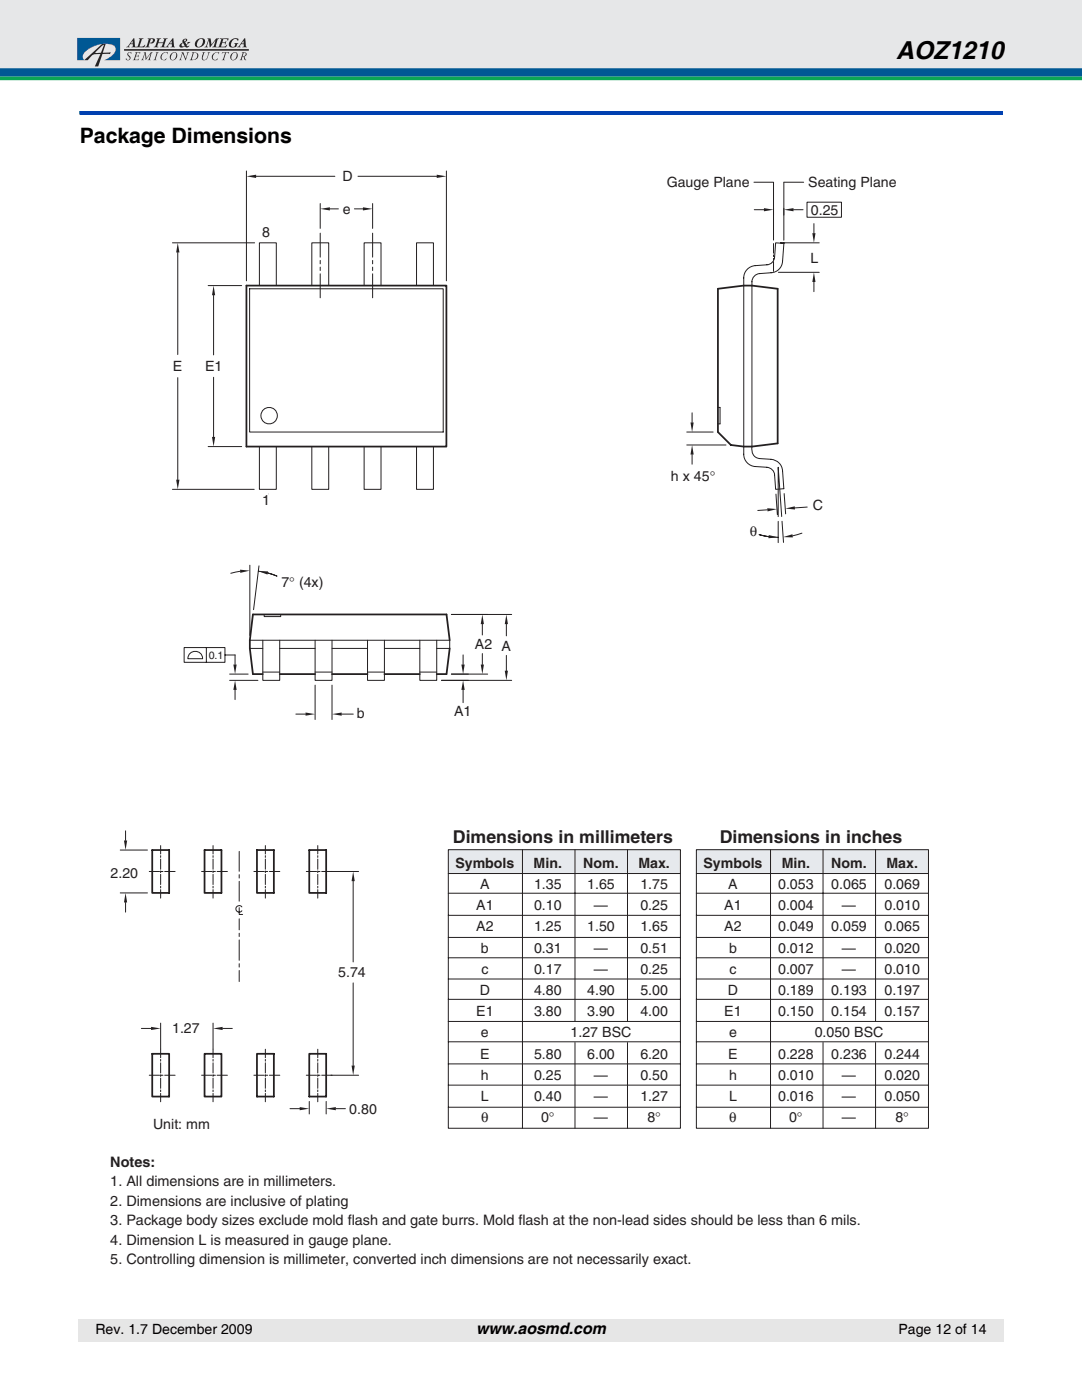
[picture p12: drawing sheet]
<svg xmlns="http://www.w3.org/2000/svg" width="216mm" height="279mm" viewBox="0 0 216 279" stroke-linecap="round" stroke-linejoin="round" font-family="sans-serif">
<path d="M0 14.4h215.9" fill="none" stroke="#005894" stroke-width="1.8" stroke-linecap="butt"/>
<path d="M-.1 -.1h216v13.7h-216z" fill="#e6e7e8"/>
<g fill="#252425">
<path d="M27.7 7.6h.9a1.05 1.05 0 0 0-.5 1l-.3 .7h.7l.5-.4-.2 .5h-1.7l.3-.1a2.09 2.09 0 0 0 .4-1.5z"/>
<path d="M29.5 7.6l1.3 .1a.63 .63 0 0 1-.1 .8 .63 .63 0 0 1-.8 .1l.6-.3-.1-.5h-.3l-.5 1.5h.3v.1l-.9 .1 .1-.2a1.91 1.91 0 0 0 .6-1.5l-.3-.1z"/>
<path d="M31.3 7.7h.9l-.4 .1-.1 .7 .9-.1 .2-.6-.2-.1h.9l-.4 .2-.4 1.4 .2 .1h-.9l.3-.1 .2-.7h-.1h-.8l-.2 .7 .2 .1h-.9l.3-.1 .3-1 .1-.5z"/>
<path d="M41.4 7.7h.6l.2 1.2 .9-1.2h.7l-.4 .2-.4 1.4 .2 .2-.9-.1 .4-.2 .3-1.2-1.1 1.5h-.1l-.1-1.5-.4 1.2 .2 .3h-.7l.4-.4 .3-1 .1-.3z"/>
<path d="M43.9 7.7h1.7l-.1 .4-.2-.3h-.7l-.3 .7h.5l.4-.3-.2 .7-.2-.3h-.5l-.1 .7a1.17 1.17 0 0 0 1.1-.4l-.2 .6h-1.7a1.63 1.63 0 0 0 .7-1.5l.1-.2h-.3z"/>
<path d="M45.9 8.1a1.31 1.31 0 0 1 1.7-.3l-.2 .3a.46 .46 0 0 0-.7-.3 .96 .96 0 0 0-.5 1.5l.2 .1a.49 .49 0 0 0 .6-.6l-.2-.2h.8l-.2 .1a.91 .91 0 0 1-.8 .9 .91 .91 0 0 1-.9-.7z"/>
<path d="M25.6 10.5h.7l-.2 .3-.1-.3-.4 .2v.2l.4 .4 .1 .3-.4 .4h-.3l-.3-.1 .1-.3a.35 .35 0 0 0 .3 .3 .35 .35 0 0 0 .4-.3l-.1-.2a.54 .54 0 0 1-.2-.9z"/>
<path d="M27 10.4h1l-.1 .4-.1-.3h-.5l-.1 .6 .5-.1-.1 .4-.1-.2h-.4l-.1 .4-.1 .2 .2 .1h.4l.2-.2-.1 .3h-1.1l.3-.2 .3-1.2z"/>
<path d="M28.7 10.4h.4l.1 1.2 .9-1.2h.4l-.2 .2-.3 1-.1 .3 .2 .1h-.6a1.41 1.41 0 0 0 .5-1.3l-.9 1.3-.2-1.3-.4 1.2 .2 .1h-.5l.2-.3 .4-1z"/>
<path d="M31.1 10.4l.6 .1-.2 .1-.4 1.1-.1 .2 .2 .1h-.6l.3-.2 .3-1.2z"/>
<path d="M32.3 10.8l.7-.4 .5 .1-.1 .3v-.2a.78 .78 0 0 0-1 .3 .78 .78 0 0 0 .2 1.1l.6-.3-.1 .3h-.6l-.3-.2-.2-.3z"/>
<path d="M36.2 10.4h.4l.5 1.3 .3-1.1-.2-.1h.5a1.11 1.11 0 0 0-.5 1.1l-.2 .4-.6-1.4-.3 1.3 .2 .1h-.6l.3-.2 .3-1v-.3z"/>
<path d="M40.4 10.4l.6 .1-.3 .1-.2 .7 .1 .6a.94 .94 0 0 0 .9-1.1l.1-.3-.2-.1h.5l-.3 .6a1.04 1.04 0 0 1-1.1 1 1.68 1.68 0 0 1 0-1.5z"/>
<path d="M42.4 10.9a1.12 1.12 0 0 1 1.4-.4l-.2 .3v-.2a.79 .79 0 0 0-1 .3 .79 .79 0 0 0 .3 1.1l.6-.4a.63 .63 0 0 1-.9 .4 .63 .63 0 0 1-.3-.8z"/>
<path d="M44.4 10.4h1.3l-.1 .4-.1-.3h-.4l-.4 1.4 .2 .1h-.6l.2-.2 .4-1.2-.4-.1-.2 .2z"/>
<path d="M26.7 7.6h.1l.1 1.4 .2 .5-.9-.1 .3-.2v-.4h-.5l-.3 .5h.2v.1l-.7 .1 .3-.3zM26.4 8.1l-.3 .6h.4z"/>
<path d="M34.4 7.6h.2l.1 1.6 .2 .3-.9-.1 .3-.1v-.5h-.5l-.3 .5 .2 .1-.7 .1 .3-.3zM34.2 8.1l-.3 .6h.4z"/>
<path d="M36.5 7.9a.45 .45 0 0 1 .5-.2 .45 .45 0 0 1 .4 .3l-.5 .4 .3 .5 .3-.3-.1-.2h.6l-.8 .6 .3 .2 .3-.1a.51 .51 0 0 1-.7 .4l-.2-.2-.5 .2h-.4l-.2-.2v-.3l.2-.3 .5-.2-.1-.3zM36.3 8.8v.4h.5l-.3-.6zM36.8 7.9a.18 .18 0 0 0 0 .3 .18 .18 0 0 0 .3-.1l-.1-.2z"/>
<path d="M39.1 8.1a1.11 1.11 0 0 1 1.8 0 1.29 1.29 0 0 1-1.8 1.2l-.2-.3v-.5zM39.8 7.9l-.5 .8a.43 .43 0 0 0 .1 .5 .43 .43 0 0 0 .5 .1l.5-.6a.59 .59 0 0 0-.3-1z"/>
<path d="M48.8 7.6h.1l.2 1.6 .1 .3-.9-.1 .3-.1v-.5h-.5l-.3 .5 .2 .1-.7 .1 .4-.3zM48.6 8.1l-.4 .6h.4z"/>
<path d="M34.1 10.8a.74 .74 0 0 1 1.2-.2 .91 .91 0 0 1-.2 1.1 .91 .91 0 0 1-1 .2l-.2-.4zM34.5 10.6l-.3 .5a.56 .56 0 0 0 .3 .9 1.02 1.02 0 0 0 .6-1.4l-.2-.1z"/>
<path d="M38.3 10.5a.86 .86 0 0 1 .9 .1 .86 .86 0 0 1 .3 .8 1.47 1.47 0 0 1-1.6 .6l.2-.1 .3-1.2zM38.7 10.5l-.4 1.3a.75 .75 0 0 0 .9-.2 .75 .75 0 0 0-.1-1z"/>
<path d="M46.1 10.8a.74 .74 0 0 1 1.2-.2 .92 .92 0 0 1-.1 1.1 .92 .92 0 0 1-1.1 .2l-.1-.4zM46.5 10.6a.91 .91 0 0 0-.1 1.4 .86 .86 0 0 0 .8-.6 .86 .86 0 0 0-.3-.9z"/>
<path d="M48.3 10.5l.5-.1 .3 .2 .1 .2-.1 .3-.3 .2 .3 .7-.3-.1-.3-.6-.3 .5 .2 .2h-.6l.2-.2 .4-1.2zM48.6 10.5l-.2 .6a.38 .38 0 0 0 .5-.1 .38 .38 0 0 0 0-.5z"/>
<path d="M19.3 10.2l1.5-1.3-.7 1.6h-1.1zM16.8 12h.7a2.09 2.09 0 0 1 1.8-1.2h.7l-1.1 2.5h.7l.8-2.5h1.5l.2-.4-1.6 .1 .6-1.8h-.6z"/>
</g>
<path d="M24.8 10h24.8" fill="none" stroke="#252425" stroke-width=".32"/>
<path d="M15.4 7.6h8.6v4.4h-3.2a3.5 3.5 0 0 0 2.3-2.1l-.1-.4a2.36 2.36 0 0 0-2.5-.7l-1.1 .2a5 5 0 0 0-2.8 1.9l-.1 .6 .3 .5h-1.4z" fill="#1e508f"/>
<path d="M0 15.6h215.9" fill="none" stroke="#0aa555" stroke-width=".71" stroke-linecap="butt"/>
<path d="M15.6 263.2h184.6v4.5h-184.6z" fill="#e6e6e6"/>
<g fill="#0040b0">
<path d="M15.9 22.2v.7z"/>
<path d="M15.9 22.2h184.1v.7h-184.1z"/>
</g>
<path d="M22 29.9h163.4v223.1h-163.4z" fill="#fff"/>
<g fill="none" stroke="#231f20" stroke-width=".2">
<path d="M41.5 57h6.7M42.6 58.9v11.9M51.8 57v-8.5h3.3v8.5M62.2 57v-8.5h3.4v8.5M72.7 57v-8.5h3.3v8.5M83.1 57v-8.5h3.4v8.5M42.6 75.3v11.9M41.5 89.1h6.7M51.8 89.1v8.6h3.3v-8.6M62.2 89.1v8.6h3.4v-8.6M72.7 89.1v8.6h3.3v-8.6M83.1 89.1v8.6h3.4v-8.6"/>
<path d="M49.9 127.8h39.8v1.6h-2.6M49.9 129.4h2.5M52.4 127.8v8h3.4v-8M55.8 129.4h7.1M62.9 127.8v8h3.3v-8M66.2 129.4h7.1M73.3 127.8v8h3.4v-8M76.7 129.4h7.1M83.8 127.8v8h3.3v-8"/>
</g>
<path d="M49.2 57h39.9v32.1h-39.9zM55.8 134.5h7.1M66.2 134.5h7.1M76.7 134.5h7.1M89.7 127.8l-.6-5.2h-38.6l-.6 5.2v1.6l.6 5.1h1.9M89.7 129.4l-.6 5.1h-2" fill="none" stroke="#231f20" stroke-width=".35"/>
<g fill="#231f20">
<path d="M42.6 57l.3 1.9h-.6z"/>
<path d="M42.3 87.2h.6l-.3 1.9z"/>
</g>
<path d="M34.4 48.5h16.4M35.5 50.4v20.4M35.5 75.4v20.3M34.4 97.7h16.3" fill="none" stroke="#231f20" stroke-width=".2"/>
<g fill="#231f20">
<path d="M35.5 48.5l.3 1.9h-.6z"/>
<path d="M35.2 95.7h.6l-.3 2z"/>
</g>
<path d="M49.2 34.1v21.9M51.1 35.2h15.7M71.4 35.2h15.7M89.1 34.1v21.9" fill="none" stroke="#231f20" stroke-width=".2"/>
<g fill="#231f20">
<path d="M87.1 34.9l2 .3-2 .3z"/>
<path d="M49.2 35.2l1.9-.3v.6z"/>
</g>
<path d="M90.1 122.6h7.2M90.1 134.5h7.2M96.2 124.6v2.1M96.2 130.4v2.2" fill="none" stroke="#231f20" stroke-width=".2"/>
<g fill="#231f20">
<path d="M96.2 122.6l.4 2h-.7z"/>
<path d="M95.9 132.6h.7l-.4 1.9z"/>
</g>
<path d="M88.1 135.8h14M90.1 122.6h12M101 124.6v2.3M101 130.8v3.1" fill="none" stroke="#231f20" stroke-width=".2"/>
<g fill="#231f20">
<path d="M101 122.6l.4 2h-.7z"/>
<path d="M100.7 133.9h.7l-.4 1.9z"/>
</g>
<path d="M62.9 136.7v6.9M66.2 136.7v6.9M59 142.5h2M68.2 142.5h2.3" fill="none" stroke="#231f20" stroke-width=".2"/>
<g fill="#231f20">
<path d="M61 142.2l1.9 .3-1.9 .3z"/>
<path d="M66.2 142.5l2-.3v.6z"/>
</g>
<path d="M155.3 54.3h8.2M155.7 48.5h7.8M156.4 48.5l-.3 3.6a2.41 2.41 0 0 1-2.2 2.3l-2.3 .2a1.66 1.66 0 0 0-1.6 1.6v32.9a1.87 1.87 0 0 0 1.6 2.4 4.6 4.6 0 0 1 3.8 .9l.6 .9 .1 .7 .3 3.5-1.6 .2-.2-2.9a1.64 1.64 0 0 0-1.6-1.5 4.7 4.7 0 0 1-3.7-.8 2.41 2.41 0 0 1-.9-1.9v-35.1a2.44 2.44 0 0 1 2.3-2.5l2.3-.2a1.62 1.62 0 0 0 1.6-1.5l.2-2.8 1.6 .1M162.4 44.6v1.9M162.4 56.3v1.9M36.7 129.2h8.2v3h-8.2zM38 130.4a1.49 1.49 0 0 1 1.6-.3 1.49 1.49 0 0 1 .8 1.4h-2.9l.1-.7zM41.2 129.2v3M44.9 130.7h2" fill="none" stroke="#231f20" stroke-width=".2"/>
<path d="M143.3 57.6l5.1-.6h1.6l5.2 .6v30.9l-5.2 .6h-1.6l-2.6-.3-2.5-2.6z" fill="none" stroke="#231f20" stroke-width=".35"/>
<g fill="#231f20">
<path d="M162.4 54.3l.3 2h-.6z"/>
<path d="M162.1 46.5h.6l-.3 2z"/>
</g>
<path d="M154.8 98.6l.3 4.1M156.5 98.5l.3 4.1M153.1 101.7l-1.9 .2M156 103.1l-.7-9.8v9.8M161.1 101.2l-2.5 .2" fill="none" stroke="#231f20" stroke-width=".2"/>
<g fill="#231f20">
<path d="M153.1 101.4l1.9 .2-1.8 .5z"/>
<path d="M156.7 101.5l1.9-.5v.7z"/>
</g>
<path d="M49.8 57.6h38.6v28.6h-38.6zM143.7 81.3v3.3M52.4 134.1h3.4M62.9 134.1h3.3M73.3 134.1h3.4M83.8 134.1h3.3M88.1 135.8h5.4M90.1 134.5h3.4M92.4 130.7v1.9M92.4 137.7v2.5" fill="none" stroke="#231f20" stroke-width=".2"/>
<g fill="#231f20">
<path d="M92.1 132.6h.6l-.3 1.9z"/>
<path d="M92.4 135.8l.3 1.9h-.6z"/>
</g>
<path d="M47.9 114l-1.8 .4M49.9 112.8v14M51.5 114l1.9 .3 1.9 .7M51.7 112.9l-1.1 8.8M53.4 114.3l1.8 .7" fill="none" stroke="#231f20" stroke-width=".2"/>
<g fill="#231f20">
<path d="M51.5 114h2l-.1 .7z"/>
<path d="M47.9 113.7l2 .2-2 .4z"/>
</g>
<path d="M153.4 107.1l-1.9-.4 1.9 .4 1.9 .1M155.3 104.1v4.2M156 104l.3 4.2M160 106.4l-1.8 .5" fill="none" stroke="#231f20" stroke-width=".2"/>
<g fill="#231f20">
<path d="M153.4 106.8l1.9 .4-2 .2z"/>
<path d="M156.3 107.2l1.8-.6 .1 .7z"/>
</g>
<g fill="none" stroke="#231f20" stroke-width=".2">
<path d="M150.5 41.9h1.9M154.3 41.6v1.3M156.4 41.6v1.3M158.3 41.9h1.9M143.3 81.3h.4M143.3 84.6h.4M52.7 122.6v.5h3.3v-.5"/>
<circle cx="53.7" cy="83" r="1.64"/>
</g>
<g fill="#231f20">
<path d="M152.4 41.5l1.9 .4-1.9 .3z"/>
<path d="M156.4 41.9l1.9-.4v.7z"/>
</g>
<g fill="none" stroke="#231f20" stroke-width=".2">
<path d="M150.4 36.4h3.9v11.5M156.4 36.4v11.5M63.9 40.6v5M63.9 46.5v4.8M63.9 52v.7M63.9 53.3v.7M63.9 54.6v4.8M65.8 41.7h1.7M70.7 41.7h1.7M74.4 40.6v5M74.4 46.5v4.8M74.4 52v.7"/>
<path d="M74.4 53.3v.7M74.4 54.6v4.8M154.3 48.6v1.9M154.3 50.9v.3M154.3 51.6v.3M154.3 52.2v2M161 40.3h6.9v3.1h-6.9z"/>
</g>
<g fill="#231f20">
<path d="M63.9 41.7l1.9-.3v.6z"/>
<path d="M72.4 41.4l2 .3-2 .3z"/>
</g>
<path d="M45.8 135.8h5.7M45.8 134.5h3.7M46.9 130.7v1.9M46.9 137.7v1.9" fill="none" stroke="#231f20" stroke-width=".2"/>
<g fill="#231f20">
<path d="M46.9 135.8l.3 1.9h-.6z"/>
<path d="M46.6 132.6h.6l-.3 1.9z"/>
</g>
<path d="M137 86.2h5.3M137 88.8h7.9M138.1 82.4v1.9M138.1 90.7v1.9" fill="none" stroke="#231f20" stroke-width=".2"/>
<g fill="#231f20">
<path d="M137.8 84.3h.6l-.3 1.9z"/>
<path d="M138.1 88.8l.3 1.9h-.6z"/>
</g>
<path d="M66 173.9h5.6M70.5 175.9v16.1M70.5 196.2v16.5M66 214.6h5.6" fill="none" stroke="#231f20" stroke-width=".2"/>
<g fill="#231f20">
<path d="M70.5 173.9l.3 2h-.6z"/>
<path d="M70.2 212.7h.6l-.3 1.9z"/>
</g>
<path d="M28.2 205.2h1.9M32.1 204.2v5.2M42.5 204.2v5.2M44.4 205.2h2" fill="none" stroke="#231f20" stroke-width=".2"/>
<g fill="#231f20">
<path d="M30.1 204.9l2 .3-2 .4z"/>
<path d="M42.5 205.2l1.9-.3v.7z"/>
</g>
<g fill="none" stroke="#231f20" stroke-width=".2">
<path d="M29.8 173.9h2M32.1 168.8v1.6M32.1 170.8v.3M32.1 171.4v2.1M32.1 173.8v.4M32.1 174.5v2M32.1 176.9v.3M32.1 177.5v1.7M32.2 173.9h.3M32.9 173.9h2M40.2 173.9h2.1M42.5 168.8v1.6"/>
<path d="M42.5 170.8v.3M42.5 171.4v2.1M42.5 173.8v.4M42.5 174.5v2M42.5 176.9v.3M42.5 177.5v1.7M42.6 173.9h.4M43.3 173.9h2.1M50.7 173.9h2M52.9 168.8v1.6M52.9 170.8v.3M52.9 171.4v2.1"/>
<path d="M52.9 173.8v.4M52.9 174.5v2M52.9 176.9v.3M52.9 177.5v1.7M53.1 173.9h.3M53.8 173.9h2M61.1 173.9h2.1M63.4 168.8v1.6M63.4 170.8v.3M63.4 171.4v2.1M63.4 173.8v.4M63.4 174.5v2"/>
<path d="M63.4 176.9v.3M63.4 177.5v1.7M63.5 173.9h.4M64.2 173.9h2.1M29.8 214.6h2M32.1 209.4v1.7M32.1 211.4v.4M32.1 212.1v2M32.1 214.5v.3M32.1 215.2v2M32.1 217.5v.4M32.1 218.2v1.7"/>
<path d="M32.2 214.6h.3M32.9 214.6h2M40.2 214.6h2.1M42.5 209.4v1.7M42.5 211.4v.4M42.5 212.1v2M42.5 214.5v.3M42.5 215.2v2M42.5 217.5v.4M42.5 218.2v1.7M42.6 214.6h.4M43.3 214.6h2.1"/>
<path d="M50.7 214.6h2M52.9 209.4v1.7M52.9 211.4v.4M52.9 212.1v2M52.9 214.5v.3M52.9 215.2v2M52.9 217.5v.4M52.9 218.2v1.7M53.1 214.6h.3M53.8 214.6h2M61.1 214.6h2.1M61.7 219.8v2.5"/>
<path d="M63.4 209.4v1.7M63.4 211.4v.4M63.4 212.1v2M63.4 214.5v.3M63.4 215.2v2M63.4 217.5v.4M63.4 218.2v1.7M63.5 214.6h.4M64.2 214.6h2.1M65.1 219.8v2.5M57.9 221.3h1.9M67 221.3h1.9"/>
</g>
<g fill="#231f20">
<path d="M59.8 220.9l1.9 .4-1.9 .3z"/>
<path d="M65.1 221.3l1.9-.4v.7z"/>
</g>
<path d="M24 169.6h5.4M24 178.2h5.4M25.1 165.8v1.9M25.1 180.1v1.9" fill="none" stroke="#231f20" stroke-width=".2"/>
<g fill="#231f20">
<path d="M24.7 167.7h.7l-.3 1.9z"/>
<path d="M25.1 178.2l.3 1.9h-.7z"/>
</g>
<path d="M30.4 169.6h3.4v8.6h-3.4zM40.8 169.6h3.4v8.6h-3.4zM51.3 169.6h3.3v8.6h-3.3zM61.7 169.6h3.4v8.6h-3.4zM30.4 210.3h3.4v8.5h-3.4zM40.8 210.3h3.4v8.5h-3.4zM51.3 210.3h3.3v8.5h-3.3zM61.7 210.3h3.4v8.5h-3.4z" fill="none" stroke="#231f20" stroke-width=".35"/>
<path d="M47.7 169.9v4M47.7 174.6v.6M47.7 175.9v4M47.7 181.1v1.4h.7M47.7 183.4v2.2M47.7 186.3v.6M47.7 187.6v4.1M47.7 192.3v.7M47.7 193.7v2.2M48.3 181a.66 .66 0 0 0-1-.1 .66 .66 0 0 0 0 1 .66 .66 0 0 0 1-.1" fill="none" stroke="#231f20" stroke-width=".2"/>
<path d="M89.5 169.6h46.3v4.7h-46.3z" fill="#e6e9ed"/>
<g fill="none" stroke="#231f20" stroke-width=".2">
<path d="M156.5 36.4h3.9M89.4 174.3h46.3M89.4 178.3h46.3M89.5 169.6h46.3v55.6h-46.3zM104.3 169.6v55.6M114.7 169.6v34.2M125.2 169.6v34.2M89.4 182.7h46.3M89.4 187.1h46.3M89.4 191.1h46.3M89.4 195.4h46.3M89.4 199.4h46.3"/>
<path d="M89.4 203.9h46.3M89.4 207.9h46.3M89.4 212.3h46.3M89.4 216.6h46.3M114.7 208.1v17.1M125.2 208.1v17.1M89.4 221h46.3"/>
</g>
<path d="M139 169.6h46.3v4.7h-46.3z" fill="#e6e9ed"/>
<g fill="none" stroke="#231f20" stroke-width=".2">
<path d="M138.9 174.3h46.3M138.9 178.3h46.3M139 169.6h46.3v55.6h-46.3zM153.7 169.6v55.6M164.2 169.6v34.2M174.7 169.6v34.2M138.9 182.7h46.3M138.9 187.1h46.3M138.9 191.1h46.3M138.9 195.4h46.3M138.9 199.4h46.3M138.9 203.9h46.3"/>
<path d="M138.9 207.9h46.3M138.9 212.3h46.3M138.9 216.6h46.3M164.2 208.1v17.1M174.7 208.1v17.1M138.9 221h46.3"/>
</g>
<text font-size="4.9" x="178.8" y="11.7">AOZ1210</text>
<text font-size="4.2" x="15.9" y="28.5">Package Dimensions</text>
<g font-size="3.5" fill="#231f20">
<text x="90.4" y="168.2">Dimensions in millimeters</text>
<text x="143.6" y="168.2">Dimensions in inches</text>
</g>
<text font-size="3.2" x="95" y="266.2">www.aosmd.com</text>
<g font-size="2.9" fill="#231f20">
<text x="22" y="232.9">Notes:</text>
<text x="22" y="236.8">1. All dimensions are in millimeters.</text>
<text x="22" y="240.7">2. Dimensions are inclusive of plating</text>
<text x="22" y="244.5">3. Package body sizes exclude mold flash and gate burrs. Mold flash at the non-lead sides should be less than 6 mils.</text>
<text x="22" y="248.4">4. Dimension L is measured in gauge plane.</text>
<text x="22" y="252.3">5. Controlling dimension is millimeter, converted inch dimensions are not necessarily exact.</text>
</g>
<g font-size="2.8" fill="#231f20">
<text x="68.3" y="36.2">D</text>
<text x="133" y="37.3">Gauge Plane</text>
<text x="161.3" y="37.3">Seating Plane</text>
<text x="52.3" y="47.3">8</text>
<text x="68.4" y="42.7">e</text>
<text x="161.8" y="42.9">0.25</text>
<text x="161.7" y="52.4">L</text>
<text x="34.5" y="74">E</text>
<text x="40.9" y="74">E1</text>
<text x="52.3" y="100.8">1</text>
<text x="133.9" y="96">h x 45°</text>
<text x="162.2" y="101.9">C</text>
<text x="149.6" y="107">θ</text>
<text x="56.2" y="117.2">7° (4x)</text>
<text x="94.8" y="129.6">A2 A</text>
<text x="71.2" y="143.2">b</text>
<text x="90.6" y="142.9">A1</text>
<text x="90.9" y="173.2">Symbols</text>
<text x="106.5" y="173.2">Min.</text>
<text x="116.4" y="173.2">Nom.</text>
<text x="127.4" y="173.2">Max.</text>
<text x="140.4" y="173.2">Symbols</text>
<text x="156" y="173.2">Min.</text>
<text x="165.9" y="173.2">Nom.</text>
<text x="176.9" y="173.2">Max.</text>
<text x="22.1" y="175.3">2.20</text>
<text x="95.8" y="177.4">A</text>
<text x="106.6" y="177.4">1.35</text>
<text x="117.2" y="177.4">1.65</text>
<text x="127.8" y="177.4">1.75</text>
<text x="145.3" y="177.4">A</text>
<text x="155.3" y="177.4">0.053</text>
<text x="165.9" y="177.4">0.065</text>
<text x="176.5" y="177.4">0.069</text>
<text x="95" y="181.6">A1</text>
<text x="95" y="185.9">A2</text>
<text x="106.6" y="181.6">0.10</text>
<text x="106.6" y="185.9">1.25</text>
<text x="117.2" y="185.9">1.50</text>
<text x="118.5" y="181.6">—</text>
<text x="127.8" y="181.6">0.25</text>
<text x="127.8" y="185.9">1.65</text>
<text x="144.5" y="181.6">A1</text>
<text x="144.5" y="185.9">A2</text>
<text x="155.3" y="181.6">0.004</text>
<text x="155.3" y="185.9">0.049</text>
<text x="165.9" y="185.9">0.059</text>
<text x="168" y="181.6">—</text>
<text x="176.5" y="181.6">0.010</text>
<text x="176.5" y="185.9">0.065</text>
<text x="96" y="190.1">b</text>
<text x="106.6" y="190.1">0.31</text>
<text x="118.5" y="190.1">—</text>
<text x="127.8" y="190.1">0.51</text>
<text x="145.5" y="190.1">b</text>
<text x="155.3" y="190.1">0.012</text>
<text x="168" y="190.1">—</text>
<text x="176.5" y="190.1">0.020</text>
<text x="67.5" y="195">5.74</text>
<text x="96.1" y="194.3">c</text>
<text x="106.6" y="194.3">0.17</text>
<text x="118.5" y="194.3">—</text>
<text x="127.8" y="194.3">0.25</text>
<text x="145.6" y="194.3">c</text>
<text x="155.3" y="194.3">0.007</text>
<text x="168" y="194.3">—</text>
<text x="176.5" y="194.3">0.010</text>
<text x="95" y="202.8">E1</text>
<text x="95.7" y="198.6">D</text>
<text x="106.6" y="198.6">4.80</text>
<text x="106.6" y="202.8">3.80</text>
<text x="117.2" y="198.6">4.90</text>
<text x="117.2" y="202.8">3.90</text>
<text x="127.8" y="198.6">5.00</text>
<text x="127.8" y="202.8">4.00</text>
<text x="144.5" y="202.8">E1</text>
<text x="145.2" y="198.6">D</text>
<text x="155.3" y="198.6">0.189</text>
<text x="155.3" y="202.8">0.150</text>
<text x="165.9" y="198.6">0.193</text>
<text x="165.9" y="202.8">0.154</text>
<text x="176.5" y="198.6">0.197</text>
<text x="176.5" y="202.8">0.157</text>
<text x="34.3" y="206.1">1.27</text>
<text x="96" y="207.1">e</text>
<text x="113.9" y="207.1">1.27 BSC</text>
<text x="145.5" y="207.1">e</text>
<text x="162.6" y="207.1">0.050 BSC</text>
<text x="95.8" y="211.3">E</text>
<text x="96" y="215.5">h</text>
<text x="106.6" y="211.3">5.80</text>
<text x="106.6" y="215.5">0.25</text>
<text x="117.2" y="211.3">6.00</text>
<text x="118.5" y="215.5">—</text>
<text x="127.8" y="211.3">6.20</text>
<text x="127.8" y="215.5">0.50</text>
<text x="145.3" y="211.3">E</text>
<text x="145.5" y="215.5">h</text>
<text x="155.3" y="211.3">0.228</text>
<text x="155.3" y="215.5">0.010</text>
<text x="165.9" y="211.3">0.236</text>
<text x="168" y="215.5">—</text>
<text x="176.5" y="211.3">0.244</text>
<text x="176.5" y="215.5">0.020</text>
<text x="96" y="219.8">L</text>
<text x="106.6" y="219.8">0.40</text>
<text x="118.5" y="219.8">—</text>
<text x="127.8" y="219.8">1.27</text>
<text x="145.5" y="219.8">L</text>
<text x="155.3" y="219.8">0.016</text>
<text x="168" y="219.8">—</text>
<text x="176.5" y="219.8">0.050</text>
<text x="30.5" y="225.3">Unit: mm</text>
<text x="69.7" y="222.3">0.80</text>
<text x="96" y="224">θ</text>
<text x="108" y="224">0°</text>
<text x="118.5" y="224">—</text>
<text x="129.2" y="224">8°</text>
<text x="145.5" y="224">θ</text>
<text x="157.5" y="224">0°</text>
<text x="168" y="224">—</text>
<text x="178.7" y="224">8°</text>
</g>
<g font-size="2.8">
<text x="19" y="266.2">Rev. 1.7 December 2009</text>
<text x="179.3" y="266.2">Page 12 of 14</text>
</g>
<text font-size="2.1" fill="#231f20" x="41.6" y="131.5">0.1</text>
</svg>
